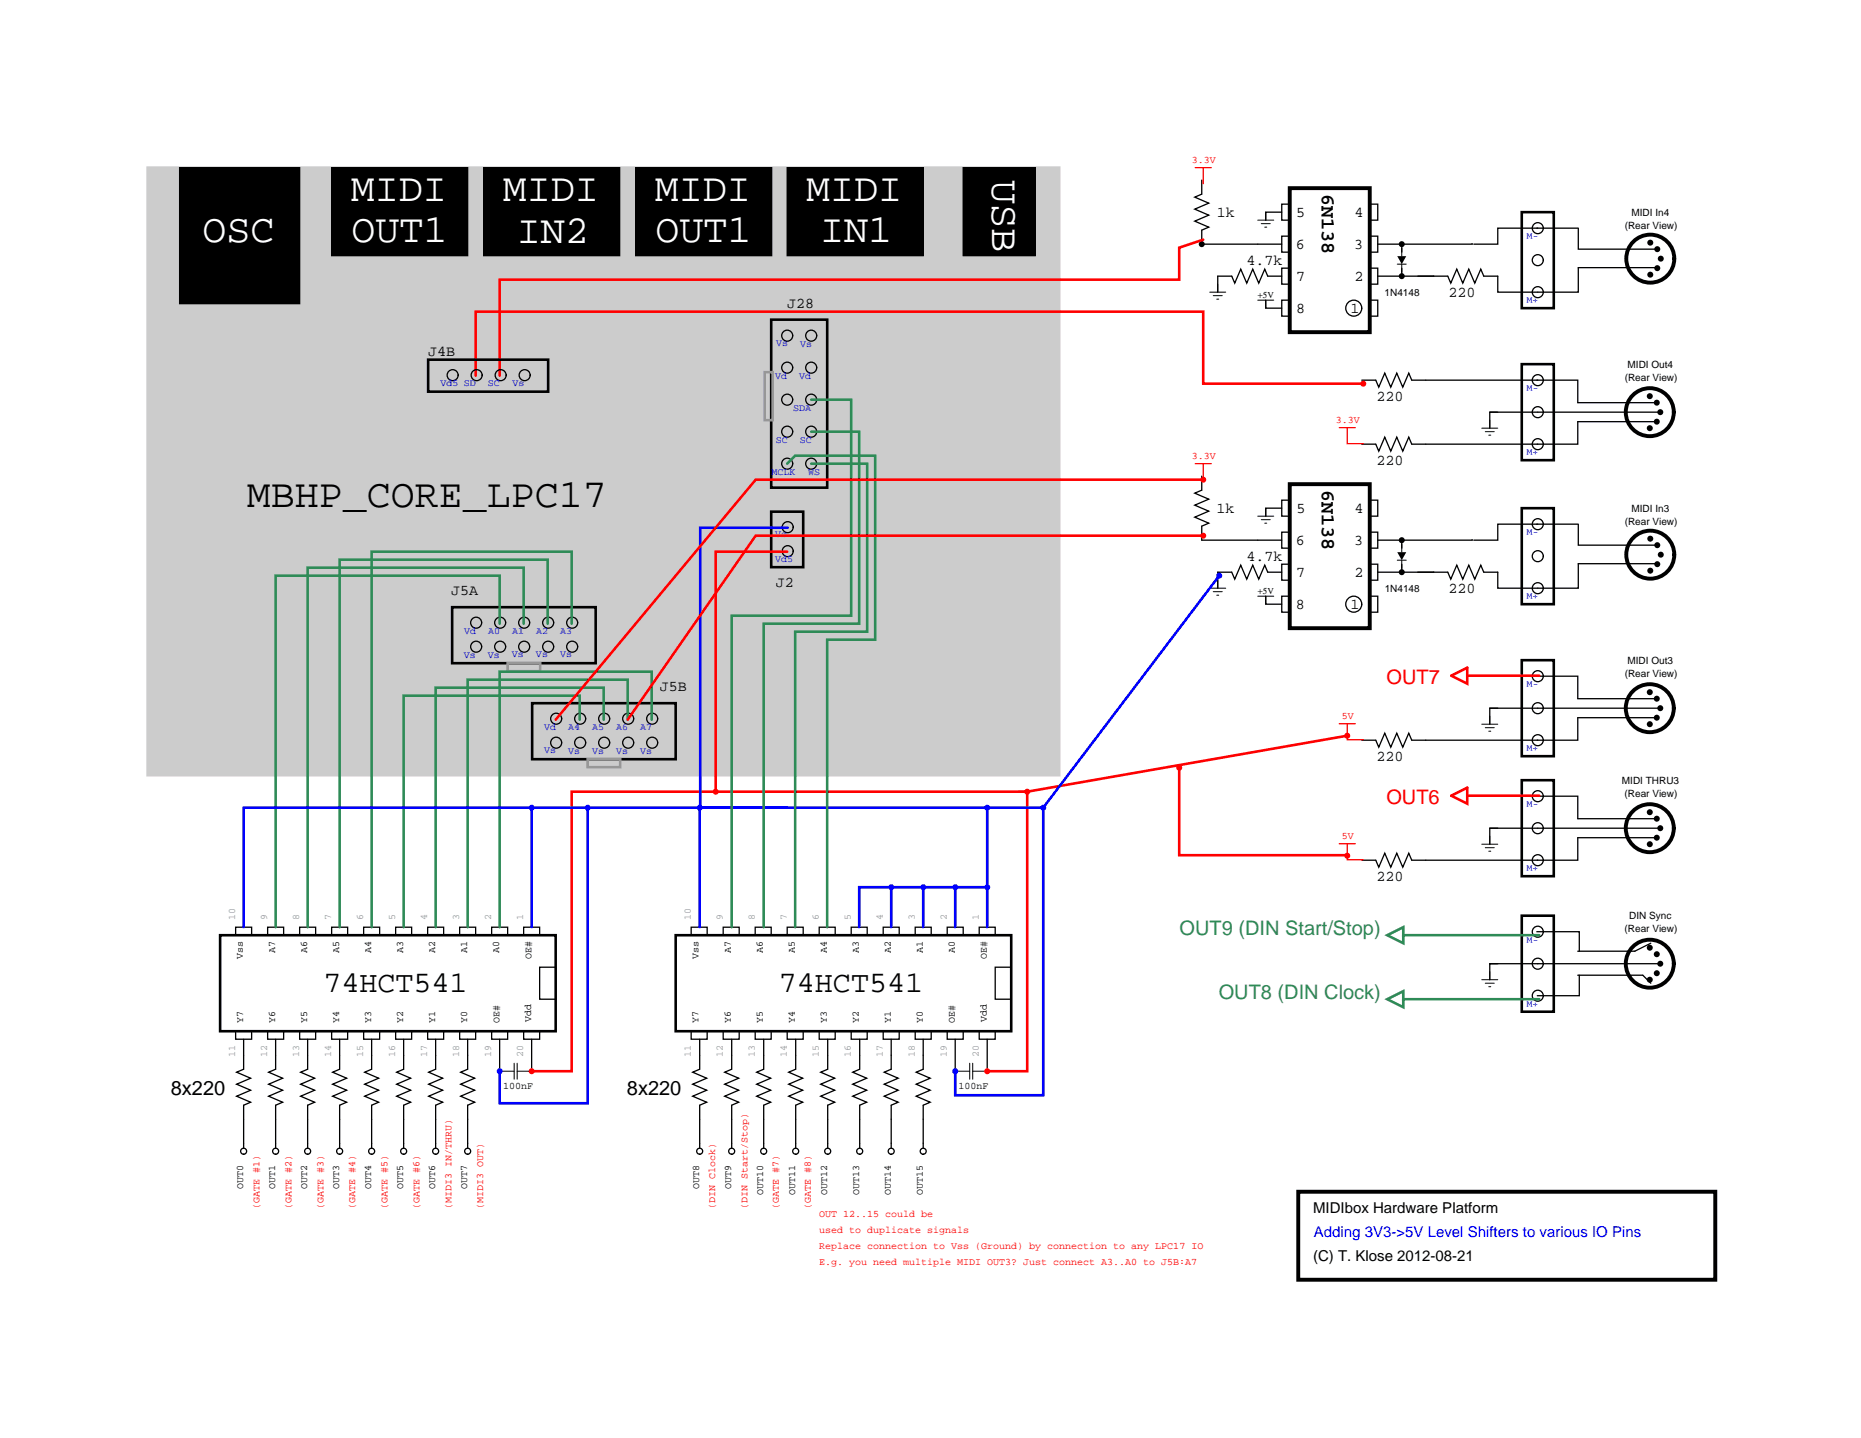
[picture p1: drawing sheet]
<svg xmlns="http://www.w3.org/2000/svg" width="279mm" height="216mm" viewBox="0 0 279 216" stroke-linecap="round" stroke-linejoin="round" font-family="sans-serif">
<path d="M22.2 25.2h136.8v91.2h-136.8z" fill-rule="evenodd" fill="#ccc"/>
<path d="M22.2 25.2h136.8v91.2h-136.8zM66.7 90h23.9v10.8h-23.9zM78.7 104.4h23.9v10.8h-23.9z" fill="none" stroke="#ccc" stroke-width=".39"/>
<g fill="none" stroke="#000" stroke-width=".2">
<path d="M27 25.2h18v20.4h-18zM49.8 25.2h20.4v13.2h-20.4zM72.6 25.2h20.4v13.2h-20.4zM95.4 25.2h20.5v13.2h-20.5zM118.2 25.2h20.4v13.2h-20.4zM144.6 25.2h10.8v13.2h-10.8zM35.4 139.2h2.4v1.2h-2.4zM40.2 139.2h2.4v1.2h-2.4zM45 139.2h2.4v1.2h-2.4zM49.8 139.2h2.4v1.2h-2.4zM54.6 139.2h2.4v1.2h-2.4zM59.4 139.2h2.4v1.2h-2.4z"/>
<path d="M64.2 139.2h2.4v1.2h-2.4zM69 139.2h2.4v1.2h-2.4zM73.8 139.2h2.4v1.2h-2.4zM78.6 139.2h2.4v1.2h-2.4zM103.8 139.2h2.4v1.2h-2.4zM108.6 139.2h2.4v1.2h-2.4zM113.4 139.2h2.4v1.2h-2.4zM118.2 139.2h2.4v1.2h-2.4zM123 139.2h2.4v1.2h-2.4zM127.8 139.2h2.4v1.2h-2.4zM132.6 139.2h2.4v1.2h-2.4zM137.4 139.2h2.4v1.2h-2.4z"/>
<path d="M142.2 139.2h2.4v1.2h-2.4zM147 139.2h2.4v1.2h-2.4zM35.4 154.8h2.4v1.2h-2.4zM36.6 158.4v2.1l-1.1 .5 2.1 .9-2.1 .9 2.1 .9-2.1 .9 2.1 .9-1 .4v2.1M40.2 154.8h2.4v1.2h-2.4zM45 154.8h2.4v1.2h-2.4zM49.8 154.8h2.4v1.2h-2.4zM54.6 154.8h2.4v1.2h-2.4zM59.4 154.8h2.4v1.2h-2.4zM64.2 154.8h2.4v1.2h-2.4zM69 154.8h2.4v1.2h-2.4zM73.8 154.8h2.4v1.2h-2.4z"/>
<path d="M75 156v4.8M78.6 154.8h2.4v1.2h-2.4zM79.8 156v4.8M81 145.2h2.4v4.8h-2.4zM103.8 154.8h2.4v1.2h-2.4zM108.6 154.8h2.4v1.2h-2.4zM113.4 154.8h2.4v1.2h-2.4zM118.2 154.8h2.4v1.2h-2.4zM123 154.8h2.4v1.2h-2.4zM127.8 154.8h2.4v1.2h-2.4zM132.6 154.8h2.4v1.2h-2.4zM137.4 154.8h2.4v1.2h-2.4z"/>
<path d="M142.2 154.8h2.4v1.2h-2.4zM143.4 156v4.8M147 154.8h2.4v1.2h-2.4zM148.2 156v4.8M149.4 145.2h2.4v4.8h-2.4z"/>
<circle cx="118.3" cy="79.2" r=".83"/>
<circle cx="71.5" cy="97.1" r=".83"/>
<circle cx="71.5" cy="93.5" r=".83"/>
<circle cx="75.1" cy="97.1" r=".83"/>
<circle cx="75.1" cy="93.5" r=".83"/>
<circle cx="78.7" cy="97.1" r=".83"/>
<circle cx="78.7" cy="93.5" r=".83"/>
<circle cx="82.3" cy="97.1" r=".83"/>
<circle cx="82.3" cy="93.5" r=".83"/>
<circle cx="85.9" cy="97.1" r=".83"/>
<circle cx="85.9" cy="93.5" r=".83"/>
<circle cx="118.3" cy="82.8" r=".83"/>
<circle cx="83.5" cy="107.9" r=".83"/>
<circle cx="83.5" cy="111.5" r=".83"/>
<circle cx="87.1" cy="107.9" r=".83"/>
<circle cx="87.1" cy="111.5" r=".83"/>
<circle cx="90.7" cy="107.9" r=".83"/>
<circle cx="90.7" cy="111.5" r=".83"/>
<circle cx="94.3" cy="107.9" r=".83"/>
<circle cx="94.3" cy="111.5" r=".83"/>
<circle cx="97.9" cy="107.9" r=".83"/>
<circle cx="97.9" cy="111.5" r=".83"/>
</g>
<path d="M115.8 76.8h4.8v8.4h-4.8zM67.9 91.2h21.5v8.4h-21.5zM79.9 105.6h21.5v8.4h-21.5zM33 140.4h50.4v14.4h-50.4zM101.4 140.4h50.4v14.4h-50.4z" fill="none" stroke="#000" stroke-width=".39"/>
<path d="M76.2 99.6h4.9v1.2h-4.9zM88.2 114h4.9v1.2h-4.9z" fill="none" stroke="#999" stroke-width=".39"/>
<g fill="#000">
<path d="M27 25.2h18v20.4h-18z" fill-rule="evenodd"/>
<path d="M49.8 25.2h20.4v13.2h-20.4z" fill-rule="evenodd"/>
<path d="M72.6 25.2h20.4v13.2h-20.4z" fill-rule="evenodd"/>
<path d="M95.4 25.2h20.5v13.2h-20.5z" fill-rule="evenodd"/>
<path d="M118.2 25.2h20.4v13.2h-20.4z" fill-rule="evenodd"/>
<path d="M144.6 25.2h10.8v13.2h-10.8z" fill-rule="evenodd"/>
</g>
<path d="M194.9 178.9h62.6v13.2h-62.6z" fill="none" stroke="#000" stroke-width=".59"/>
<path d="M77.2 159.6v2.4M77.6 159.6v2.4M145.6 159.6v2.4M146 159.6v2.4M75 160.8h2.2M77.6 160.8h2.2M143.4 160.8h2.2M146 160.8h2.2" fill="none" stroke="#000" stroke-width=".15"/>
<path d="M75 93.6v-7.2h-33.6v52.8M78.6 93.6v-8.4h-32.4v54M82.2 93.6v-9.6h-31.2v55.2M85.8 93.6v-10.8h-30v56.4M87 108.1v-3.6h-26.4v34.7M90.6 108.1v-4.9h-25.2v36M94.2 108.1v-6.1h-24v37.2M97.8 108.1v-7.3h-22.8v38.4" fill="none" stroke="#2e8b57" stroke-width=".39"/>
<path d="M118.2 82.8h-10.8v36.1h-21.6v41.9h-6" fill="none" stroke="#f00" stroke-width=".39"/>
<circle cx="79.8" cy="160.8" r=".45" fill="#f00"/>
<path d="M107.4 118.9h46.8v41.9h-6" fill="none" stroke="#f00" stroke-width=".39"/>
<circle cx="107.4" cy="118.9" r=".45" fill="#f00"/>
<path d="M118.3 79.2h-13.2v42.1h43.1v17.9M36.6 139.2v-17.9h43.2v17.9M79.8 121.3h25.2M118.3 121.3h-13.3v17.9" fill="none" stroke="#00f" stroke-width=".39"/>
<circle cx="79.8" cy="121.3" r=".45" fill="#00f"/>
<path d="M88.2 121.3v44.3h-13.2v-4.8M148.2 121.3h8.4v43.1h-13.2v-3.6" fill="none" stroke="#00f" stroke-width=".39"/>
<circle cx="143.4" cy="160.8" r=".45" fill="#00f"/>
<circle cx="148.2" cy="160.8" r=".45" fill="#f00"/>
<g fill="#00f">
<circle cx="75" cy="160.8" r=".45"/>
<circle cx="148.2" cy="121.3" r=".45"/>
<circle cx="88.2" cy="121.3" r=".45"/>
<circle cx="105" cy="121.3" r=".45"/>
</g>
<g fill="none" stroke="#000" stroke-width=".2">
<path d="M36.6 156v2.4M41.4 156v4.5l-1.1 .5 2.1 .9-2.1 .9 2.1 .9-2.1 .9 2.1 .9-1 .4v6.5M46.2 156v4.5l-1.1 .5 2.1 .9-2.1 .9 2.1 .9-2.1 .9 2.1 .9-1 .4v6.5M51 156v4.5l-1.1 .5 2.1 .9-2.1 .9 2.1 .9-2.1 .9 2.1 .9-1 .4v6.5M55.8 156v4.5l-1.1 .5 2.1 .9-2.1 .9 2.1 .9-2.1 .9 2.1 .9-1 .4v6.5M60.6 156v4.5l-1 .5 2.1 .9-2.1 .9 2.1 .9-2.1 .9 2.1 .9-1.1 .4v6.5M65.4 156v4.5l-1 .5 2.1 .9-2.1 .9 2.1 .9-2.1 .9 2.1 .9-1.1 .4v6.5M70.2 156v4.5l-1 .5 2.1 .9-2.1 .9 2.1 .9-2.1 .9 2.1 .9-1.1 .4v6.5M105 156v4.5l-1 .5 2.1 .9-2.1 .9 2.1 .9-2.1 .9 2.1 .9-1.1 .4v6.5M109.9 156v4.5l-1.1 .5 2.1 .9-2.1 .9 2.1 .9-2.1 .9 2.1 .9-1 .4v6.5M114.7 156v4.5l-1.1 .5 2.1 .9-2.1 .9 2.1 .9-2.1 .9 2.1 .9-1 .4v6.5M119.5 156v4.5l-1.1 .5 2.1 .9-2.1 .9 2.1 .9-2.1 .9 2.1 .9-1 .4v6.5"/>
<path d="M124.3 156v4.5l-1.1 .5 2.1 .9-2.1 .9 2.1 .9-2.1 .9 2.1 .9-1 .4v6.5M129.1 156v4.5l-1.1 .5 2.1 .9-2.1 .9 2.1 .9-2.1 .9 2.1 .9-1 .4v6.5M133.8 156v4.5l-1.1 .5 2.2 .9-2.2 .9 2.2 .9-2.2 .9 2.2 .9-1.1 .4v6.5M138.6 156v4.5l-1 .5 2.1 .9-2.1 .9 2.1 .9-2.1 .9 2.1 .9-1.1 .4v6.5M36.6 168v4.4"/>
<circle cx="118.2" cy="55.2" r=".83"/>
<circle cx="118.2" cy="50.4" r=".83"/>
<circle cx="121.8" cy="55.2" r=".83"/>
<circle cx="121.8" cy="50.4" r=".83"/>
<circle cx="118.2" cy="69.6" r=".83"/>
<circle cx="118.2" cy="64.8" r=".83"/>
<circle cx="118.2" cy="60" r=".83"/>
<circle cx="121.8" cy="69.6" r=".83"/>
<circle cx="121.8" cy="64.8" r=".83"/>
<circle cx="121.8" cy="60" r=".83"/>
<circle cx="36.6" cy="172.8" r=".45"/>
<circle cx="41.4" cy="172.8" r=".45"/>
<circle cx="46.2" cy="172.8" r=".45"/>
<circle cx="51" cy="172.8" r=".45"/>
<circle cx="55.8" cy="172.8" r=".45"/>
<circle cx="60.6" cy="172.8" r=".45"/>
<circle cx="65.4" cy="172.8" r=".45"/>
<circle cx="70.2" cy="172.8" r=".45"/>
<circle cx="105" cy="172.8" r=".45"/>
<circle cx="109.9" cy="172.8" r=".45"/>
<circle cx="114.7" cy="172.8" r=".45"/>
<circle cx="119.5" cy="172.8" r=".45"/>
<circle cx="124.3" cy="172.8" r=".45"/>
<circle cx="129.1" cy="172.8" r=".45"/>
<circle cx="133.8" cy="172.8" r=".45"/>
<circle cx="138.6" cy="172.8" r=".45"/>
</g>
<path d="M115.8 48h8.4v25.2h-8.4z" fill="none" stroke="#000" stroke-width=".39"/>
<path d="M114.6 47.4h11v26.5h-11z" fill="none" stroke="#ccc" stroke-width=".39"/>
<path d="M114.8 55.9h1.2v7.2h-1.2z" fill="none" stroke="#999" stroke-width=".39"/>
<path d="M118.2 69.6l1.2-1.2h12v27.6h-7.2v43.2M121.8 60h6v32.4h-17.9v46.8M121.8 64.8h7.2v28.8h-14.3v45.6M121.8 69.6h8.4v25.2h-10.8v44.4" fill="none" stroke="#2e8b57" stroke-width=".39"/>
<path d="M133.8 133.2h-4.8v6M138.6 133.2h-4.8v6M143.4 133.2h-4.8v6M148.2 133.2h-4.8v6" fill="none" stroke="#00f" stroke-width=".39"/>
<g fill="#00f">
<circle cx="133.8" cy="133.2" r=".45"/>
<circle cx="138.6" cy="133.2" r=".45"/>
<circle cx="143.4" cy="133.2" r=".45"/>
<circle cx="148.2" cy="133.2" r=".45"/>
</g>
<g fill="none" stroke="#000" stroke-width=".59">
<path d="M193.6 28.2h12v21.7h-12zM193.6 72.7h12v21.6h-12z"/>
<circle cx="247.8" cy="38.8" r="3.6"/>
<circle cx="247.7" cy="61.9" r="3.6"/>
<circle cx="247.8" cy="83.3" r="3.6"/>
<circle cx="247.7" cy="106.3" r="3.6"/>
</g>
<g fill="none" stroke="#000" stroke-width=".2">
<path d="M180.4 27v2.2l-1 .4 2.1 .9-2.1 .9 2.1 .9-2.1 .9 2.1 .9-1.1 .5v2.1h12M192.4 35.5h1.2v2.4h-1.2zM192.4 30.7h1.2v2.4h-1.2zM192.4 31.9h-2.4v1.2M205.6 35.5h1.2v2.4h-1.2zM205.6 30.7h1.2v2.4h-1.2zM210.5 36.7v1.2M221 36.6v.1h-14.2M230.7 34.3h6.2M230.9 34.3h-6v2.4h-3.6M237 34.3v3.1h11.7M190 45.1v1.2h2.4"/>
<path d="M192.4 40.3h1.2v2.4h-1.2zM192.4 45.1h1.2v2.4h-1.2zM192.4 41.5h-2.1l-.4-1.1-.9 2.1-.9-2.1-.9 2.1-.9-2.1-.9 2.1-.5-1h-2.1v2.4M204.4 57.1h2.1l.5 1 .9-2.1 .9 2.1 .9-2.1 .9 2.1 .9-2.1 .5 1.1h18.9M205.6 40.3h1.2v2.4h-1.2zM205.6 45.1h1.2v2.4h-1.2zM210.5 40.3v1.2M230.7 57.1h6.2v3.4h11.8M248.9 40.2h-11.9v3.7h-12.1v-2.4h-2.1l-.5-1.1-.9 2.1-.9-2.1-.9 2.1-.9-2.1-.9 2.1-.4-1h-10.6M180.4 71.5v2.1l-1 .4 2.1 .9-2.1 .9 2.1 .9-2.1 .9 2.1 .9-1.1 .5v2.1h12M192.4 79.9h1.2v2.4h-1.2zM192.4 75.1h1.2v2.4h-1.2z"/>
<path d="M192.4 76.3h-2.4v1.2M204.4 66.7h2.1l.5 1 .9-2.1 .9 2.1 .9-2.1 .9 2.1 .9-2.1 .5 1.1h18.9M205.6 79.9h1.2v2.4h-1.2zM205.6 75.1h1.2v2.4h-1.2zM223.7 61.9h25.2M224.9 61.9h-1.2v2.4M230.7 78.7h6.2M230.9 78.7h-6v2.4h-3.6M237 78.7v3.2h11.7M248.9 63.3h-12v3.4h-6.1M190 89.5v1.2h2.4M192.4 84.7h1.2v2.4h-1.2z"/>
<path d="M192.4 89.5h1.2v2.4h-1.2zM192.4 85.9h-2.1l-.4-1-.9 2.1-.9-2.1-.9 2.1-.9-2.1-.9 2.1-.5-1.1h-2.1v2.4M205.6 84.7h1.2v2.4h-1.2zM205.6 89.5h1.2v2.4h-1.2zM210.5 81.1v1.2M210.5 84.7v1.2M221 81l-14.2 .1M248.9 84.6h-11.9v3.7h-12.1v-2.4h-2.1l-.5-1-.9 2.1-.9-2.1-.9 2.1-.9-2.1-.9 2.1-.4-1.1h-10.6M204.4 111.1h2.1l.5 1.1 .9-2.1 .9 2.1 .9-2.1 .9 2.1 .9-2.1 .5 1h18.9M223.7 106.3h25.2M224.9 106.3h-1.2v2.4M230.7 101.5h6.2v3.4h11.8"/>
<path d="M248.9 107.8h-12v3.3h-6.1"/>
<circle cx="230.9" cy="39.1" r=".83"/>
<circle cx="230.9" cy="34.3" r=".83"/>
<circle cx="203.2" cy="46.3" r="1.2"/>
<circle cx="230.9" cy="43.9" r=".83"/>
<circle cx="230.9" cy="57.1" r=".83"/>
<circle cx="230.9" cy="78.7" r=".83"/>
<circle cx="230.9" cy="66.7" r=".83"/>
<circle cx="230.9" cy="61.9" r=".83"/>
<circle cx="203.2" cy="90.7" r="1.2"/>
<circle cx="230.9" cy="83.5" r=".83"/>
<circle cx="230.9" cy="88.3" r=".83"/>
<circle cx="230.9" cy="101.5" r=".83"/>
<circle cx="230.9" cy="111.1" r=".83"/>
<circle cx="230.9" cy="106.3" r=".83"/>
</g>
<g fill="#000">
<path d="M209.8 38.5h1.3l-.6 1.2zM209.8 82.9h1.3l-.6 1.2z"/>
<circle cx="180.4" cy="36.7" r=".45"/>
<circle cx="210.5" cy="36.7" r=".45"/>
<circle cx="247.8" cy="36.4" r=".45"/>
<circle cx="248.8" cy="37.4" r=".45"/>
<circle cx="249.3" cy="38.8" r=".45"/>
<circle cx="210.5" cy="41.5" r=".45"/>
<circle cx="247.7" cy="59.5" r=".45"/>
<circle cx="247.8" cy="41.2" r=".45"/>
<circle cx="248.8" cy="40.3" r=".45"/>
<circle cx="247.7" cy="64.3" r=".45"/>
<circle cx="248.7" cy="60.5" r=".45"/>
<circle cx="248.7" cy="63.3" r=".45"/>
<circle cx="249.3" cy="61.9" r=".45"/>
<circle cx="210.5" cy="81.1" r=".45"/>
<circle cx="210.5" cy="85.9" r=".45"/>
<circle cx="247.8" cy="85.7" r=".45"/>
<circle cx="247.8" cy="80.9" r=".45"/>
<circle cx="248.8" cy="81.9" r=".45"/>
<circle cx="248.8" cy="84.7" r=".45"/>
<circle cx="249.3" cy="83.3" r=".45"/>
<circle cx="247.7" cy="103.9" r=".45"/>
<circle cx="247.7" cy="108.7" r=".45"/>
<circle cx="248.7" cy="104.9" r=".45"/>
<circle cx="248.7" cy="107.8" r=".45"/>
<circle cx="249.3" cy="106.3" r=".45"/>
</g>
<g fill="none" stroke="#000" stroke-width=".15">
<path d="M188.8 33.1h2.4M189.4 33.6h1.3M189.9 34.1h.3M190 31.9v1.2M209.8 39.7h1.3M210.5 37.3v1.2M210.5 39.7v1.2M181.6 43.9h2.4M182.1 44.4h1.4M182.7 44.9h.3M182.8 42.7v1.2M188.8 45.1h2.4"/>
<path d="M190 45.1v1.2M188.8 77.5h2.4M189.4 78h1.3M189.9 78.5h.3M190 76.3v1.2M222.5 64.3h2.4M223 64.8h1.3M223.5 65.3h.3M223.7 63.1v1.2M181.6 88.3h2.4M182.1 88.8h1.4M182.7 89.4h.3"/>
<path d="M182.8 87.1v1.2M188.8 89.5h2.4M190 89.5v1.2M209.8 84.1h1.3M210.5 81.7v1.2M210.5 84.1v1.2M222.5 108.7h2.4M223 109.3h1.3M223.5 109.8h.3M223.7 107.5v1.2"/>
</g>
<path d="M228.5 31.9h4.8v14.4h-4.8zM228.5 54.7h4.8v14.4h-4.8zM228.5 76.3h4.8v14.4h-4.8zM228.5 99.1h4.8v14.4h-4.8z" fill="none" stroke="#000" stroke-width=".39"/>
<path d="M180.6 36l-3.6 1.2v4.8h-102v14.4M71.4 56.4v-9.6h109.2v10.8h24.1M180.6 72h-67.1l-30.1 36.1M180.6 80.4h-67.1l-19.3 27.7" fill="none" stroke="#f00" stroke-width=".39"/>
<path d="M179.4 25.2h2.4M180.6 25.2v2.4M179.4 69.6h2.4M180.6 69.6v2.4M201.1 64.2h2.4M202.3 64.2v2.4h2.4M201.1 108.7h2.4M202.3 108.7v2.4h2.4" fill="none" stroke="#f00" stroke-width=".2"/>
<g fill="#f00">
<circle cx="180.6" cy="72" r=".45"/>
<circle cx="180.6" cy="80.4" r=".45"/>
<circle cx="204.7" cy="57.6" r=".45"/>
</g>
<g fill="none" stroke="#000" stroke-width=".2">
<circle cx="68" cy="56.3" r=".83"/>
<circle cx="71.6" cy="56.3" r=".83"/>
<circle cx="75.2" cy="56.3" r=".83"/>
<circle cx="78.8" cy="56.3" r=".83"/>
</g>
<path d="M64.3 54h18v4.8h-18z" fill="none" stroke="#000" stroke-width=".39"/>
<path d="M202.3 110.5l-48.1 8.4h-1.2" fill="none" stroke="#f00" stroke-width=".39"/>
<g fill="#f00">
<circle cx="154.2" cy="118.9" r=".45"/>
<circle cx="202.3" cy="110.5" r=".45"/>
</g>
<path d="M217.9 101.4l2.4-1.2v2.4zM220.3 101.4h10.8" fill="none" stroke="#f00" stroke-width=".39"/>
<g fill="#000">
<circle cx="247.7" cy="121.9" r=".45"/>
<circle cx="247.7" cy="126.7" r=".45"/>
<circle cx="248.7" cy="122.9" r=".45"/>
<circle cx="248.7" cy="125.8" r=".45"/>
<circle cx="249.3" cy="124.3" r=".45"/>
</g>
<circle cx="247.7" cy="124.3" r="3.6" fill="none" stroke="#000" stroke-width=".59"/>
<g fill="none" stroke="#000" stroke-width=".2">
<path d="M230.7 119.5h6.2v3.4h11.8M204.4 129.2h2.1l.5 1 .9-2.1 .9 2.1 .9-2.1 .9 2.1 .9-2.1 .5 1.1h18.9M223.7 124.3h25.2M224.9 124.3h-1.2v2.4M248.9 125.8h-12v3.4h-6.1"/>
<circle cx="230.9" cy="119.5" r=".83"/>
<circle cx="230.9" cy="129.2" r=".83"/>
<circle cx="230.9" cy="124.3" r=".83"/>
</g>
<path d="M228.5 117.1h4.8v14.5h-4.8z" fill="none" stroke="#000" stroke-width=".39"/>
<path d="M222.5 126.7h2.4M223 127.3h1.3M223.5 127.8h.3M223.7 125.5v1.2" fill="none" stroke="#000" stroke-width=".15"/>
<path d="M201.1 126.7h2.4M202.3 126.7v2.4h2.4" fill="none" stroke="#f00" stroke-width=".2"/>
<circle cx="202.3" cy="128.5" r=".45" fill="#f00"/>
<path d="M177 115.3v13.1h25.3M217.9 119.5l2.4-1.2v2.4zM220.3 119.5h10.8" fill="none" stroke="#f00" stroke-width=".39"/>
<circle cx="177" cy="115.3" r=".45" fill="#f00"/>
<path d="M183 86.4l-26.4 34.9" fill="none" stroke="#00f" stroke-width=".39"/>
<g fill="#00f">
<circle cx="156.6" cy="121.3" r=".45"/>
<circle cx="183" cy="86.4" r=".45"/>
</g>
<g fill="#000">
<circle cx="247.7" cy="142.3" r=".45"/>
<circle cx="247.7" cy="147.1" r=".45"/>
<circle cx="248.7" cy="146.1" r=".45"/>
<circle cx="248.7" cy="143.3" r=".45"/>
<circle cx="249.3" cy="144.7" r=".45"/>
</g>
<circle cx="247.7" cy="144.7" r="3.6" fill="none" stroke="#000" stroke-width=".59"/>
<g fill="none" stroke="#000" stroke-width=".2">
<path d="M230.7 139.9h6.4v2.9M223.7 144.7h25.2M224.9 144.7h-1.2v2.4M236.9 146.4h9.7l1.2 1.2M237.1 146.4v3.1h-6.3M247.8 141.6l-2.4 1.2h-8.5"/>
<circle cx="230.9" cy="139.9" r=".83"/>
<circle cx="230.9" cy="144.7" r=".83"/>
<circle cx="230.9" cy="149.5" r=".83"/>
</g>
<path d="M228.5 137.5h4.8v14.4h-4.8z" fill="none" stroke="#000" stroke-width=".39"/>
<path d="M222.5 147.1h2.4M223 147.6h1.3M223.5 148.1h.3M223.7 145.9v1.2" fill="none" stroke="#000" stroke-width=".15"/>
<path d="M210.7 140.4v1.2l-2.4-1.2 2.4-1.2v1.2h20.4M210.7 150v1.2l-2.4-1.2 2.4-1.2v1.2h20.4" fill="none" stroke="#2e8b57" stroke-width=".39"/>
<g font-size="6" fill="#fff">
<text x="149" y="27.1" transform="rotate(90 149 27.1)">USB</text>
<text x="52.6" y="30.2">MIDI</text>
<text x="75.5" y="30.2">MIDI</text>
<text x="98.3" y="30.2">MIDI</text>
<text x="121" y="30.2">MIDI</text>
<text x="30.4" y="36.3">OSC</text>
<text x="52.8" y="36.4">OUT1</text>
<text x="77.6" y="36.4">IN2</text>
<text x="98.4" y="36.4">OUT1</text>
<text x="123.1" y="36.4">IN1</text>
</g>
<text font-size="6" x="37.1" y="76.2">MBHP_CORE_LPC17</text>
<g font-size="4.5">
<text x="48.6" y="148.9">74HCT541</text>
<text x="117" y="148.9">74HCT541</text>
</g>
<g font-size="3">
<text x="198.4" y="29.1" transform="rotate(90 198.4 29.1)">6N138</text>
<text x="198.4" y="73.6" transform="rotate(90 198.4 73.6)">6N138</text>
<text x="25.6" y="164.4">8x220</text>
<text x="94.1" y="164.4">8x220</text>
</g>
<g font-size="3" fill="#f00">
<text x="208.2" y="102.6">OUT7</text>
<text x="208.1" y="120.7">OUT6</text>
</g>
<g font-size="3" fill="#2e8b57">
<text x="177.1" y="140.4">OUT9 (DIN Start/Stop)</text>
<text x="183" y="150">OUT8 (DIN Clock)</text>
</g>
<g font-size="2.3">
<text x="182.7" y="32.5">1k</text>
<text x="194.6" y="32.5">5</text>
<text x="203.4" y="32.5">4</text>
<text x="187.2" y="39.7">4.7k</text>
<text x="194.5" y="37.4">6</text>
<text x="203.3" y="37.4">3</text>
<text x="118.2" y="46.3">J28</text>
<text x="194.6" y="42.1">7</text>
<text x="194.6" y="47">8</text>
<text x="202.8" y="47">1</text>
<text x="203.4" y="42.2">2</text>
<text x="217.5" y="44.6">220</text>
<text x="64.3" y="53.4">J4B</text>
<text x="206.7" y="60.2">220</text>
<text x="206.6" y="69.8">220</text>
<text x="182.6" y="77">1k</text>
<text x="194.6" y="77">5</text>
<text x="203.4" y="77">4</text>
<text x="194.5" y="81.8">6</text>
<text x="203.3" y="81.8">3</text>
<text x="67.8" y="89.4">J5A</text>
<text x="116.5" y="88.2">J2</text>
<text x="187.2" y="84.2">4.7k</text>
<text x="194.6" y="86.6">7</text>
<text x="203.4" y="86.6">2</text>
<text x="217.5" y="89">220</text>
<text x="194.6" y="91.4">8</text>
<text x="202.7" y="91.4">1</text>
<text x="99" y="103.8">J5B</text>
<text x="206.6" y="114.2">220</text>
<text x="206.7" y="132.3">220</text>
<text x="197.1" y="182.2">MIDIbox Hardware Platform</text>
<text x="197.1" y="189.4">(C) T. Klose 2012-08-21</text>
</g>
<text font-size="2.3" fill="#00f" x="197.3" y="185.8">Adding 3V3-&gt;5V Level Shifters to various IO Pins</text>
<g font-size="1.5" fill="#f00">
<text x="178.9" y="24.4">3.3V</text>
<text x="200.5" y="63.5">3.3V</text>
<text x="178.9" y="68.9">3.3V</text>
<text x="201.4" y="107.9">5V</text>
<text x="201.4" y="125.9">5V</text>
<text x="38.9" y="181.5" transform="rotate(-90 38.9 181.5)">(GATE #1)</text>
<text x="43.7" y="181.5" transform="rotate(-90 43.7 181.5)">(GATE #2)</text>
<text x="48.6" y="181.5" transform="rotate(-90 48.6 181.5)">(GATE #3)</text>
<text x="53.3" y="181.5" transform="rotate(-90 53.3 181.5)">(GATE #4)</text>
<text x="58.2" y="181.5" transform="rotate(-90 58.2 181.5)">(GATE #5)</text>
<text x="63" y="181.5" transform="rotate(-90 63 181.5)">(GATE #6)</text>
<text x="67.8" y="181.5" transform="rotate(-90 67.8 181.5)">(MIDI3 IN/THRU)</text>
<text x="72.6" y="181.5" transform="rotate(-90 72.6 181.5)">(MIDI3 OUT)</text>
<text x="107.4" y="181.5" transform="rotate(-90 107.4 181.5)">(DIN Clock)</text>
<text x="112.2" y="181.5" transform="rotate(-90 112.2 181.5)">(DIN Start/Stop)</text>
<text x="116.9" y="181.5" transform="rotate(-90 116.9 181.5)">(GATE #7)</text>
<text x="121.8" y="181.5" transform="rotate(-90 121.8 181.5)">(GATE #8)</text>
<text x="123" y="182.8">OUT 12..15 could be</text>
<text x="123" y="185.2">used to duplicate signals</text>
<text x="123" y="190">E.g. you need multiple MIDI OUT3? Just connect A3..A0 to J5B:A7</text>
<text x="123" y="187.6">Replace connection to Vss (Ground) by connection to any LPC17 IO</text>
</g>
<g font-size="1.5" fill="#00f">
<text x="229.2" y="35.9">M-</text>
<text x="229.2" y="45.5">M+</text>
<text x="116.5" y="52">Vs</text>
<text x="120.1" y="52">Vs</text>
<text x="66.2" y="58">Vd5 SD</text>
<text x="73.2" y="58">SC</text>
<text x="77" y="57.9">Vs</text>
<text x="116.4" y="56.9">Vd</text>
<text x="120" y="56.9">Vd</text>
<text x="229.2" y="58.7">M-</text>
<text x="119.1" y="61.6">SDA</text>
<text x="115.8" y="71.3">MCLK</text>
<text x="116.5" y="66.4">SC</text>
<text x="120.1" y="66.4">SC</text>
<text x="121.3" y="71.3">WS</text>
<text x="229.2" y="68.3">M+</text>
<text x="116.4" y="80.7">Vs</text>
<text x="229.2" y="80.3">M-</text>
<text x="116.4" y="84.3">Vd5</text>
<text x="229.2" y="89.9">M+</text>
<text x="69.7" y="95.2">Vd</text>
<text x="73.3" y="95.2">A0</text>
<text x="76.9" y="95.1">A1</text>
<text x="80.5" y="95.2">A2</text>
<text x="84.1" y="95.2">A3</text>
<text x="69.7" y="98.7">Vs</text>
<text x="73.3" y="98.7">Vs</text>
<text x="76.9" y="98.7">Vs</text>
<text x="80.5" y="98.7">Vs</text>
<text x="84.1" y="98.7">Vs</text>
<text x="229.2" y="103.2">M-</text>
<text x="81.7" y="113.1">Vs</text>
<text x="81.7" y="109.6">Vd</text>
<text x="85.3" y="113.1">Vs</text>
<text x="85.3" y="109.6">A4</text>
<text x="88.9" y="113.1">Vs</text>
<text x="88.9" y="109.6">A5</text>
<text x="92.5" y="113.1">Vs</text>
<text x="92.5" y="109.6">A6</text>
<text x="96.1" y="113.1">Vs</text>
<text x="96.1" y="109.6">A7</text>
<text x="229.2" y="112.8">M+</text>
<text x="229.2" y="121.2">M-</text>
<text x="229.2" y="130.8">M+</text>
<text x="229.2" y="141.5">M-</text>
<text x="229.2" y="151.1">M+</text>
</g>
<g font-size="1.5">
<text x="243.9" y="34.4">(Rear View)</text>
<text x="244.9" y="32.4">MIDI In4</text>
<text x="207.9" y="44.4">1N4148</text>
<text x="243.9" y="57.2">(Rear View)</text>
<text x="244.4" y="55.2">MIDI Out4</text>
<text x="244.9" y="76.8">MIDI In3</text>
<text x="243.9" y="78.8">(Rear View)</text>
<text x="207.9" y="88.9">1N4148</text>
<text x="243.9" y="101.6">(Rear View)</text>
<text x="244.3" y="99.7">MIDI Out3</text>
<text x="243.5" y="117.7">MIDI THRU3</text>
<text x="243.9" y="119.6">(Rear View)</text>
<text x="41.3" y="143.1" transform="rotate(-90 41.3 143.1)">A7</text>
<text x="46.1" y="143.1" transform="rotate(-90 46.1 143.1)">A6</text>
<text x="50.9" y="143.1" transform="rotate(-90 50.9 143.1)">A5</text>
<text x="55.7" y="143.1" transform="rotate(-90 55.7 143.1)">A4</text>
<text x="60.5" y="143.1" transform="rotate(-90 60.5 143.1)">A3</text>
<text x="65.3" y="143.1" transform="rotate(-90 65.3 143.1)">A2</text>
<text x="70.2" y="143.1" transform="rotate(-90 70.2 143.1)">A1</text>
<text x="74.9" y="143.1" transform="rotate(-90 74.9 143.1)">A0</text>
<text x="109.7" y="143.1" transform="rotate(-90 109.7 143.1)">A7</text>
<text x="114.5" y="143.1" transform="rotate(-90 114.5 143.1)">A6</text>
<text x="119.3" y="143.1" transform="rotate(-90 119.3 143.1)">A5</text>
<text x="124.1" y="143.1" transform="rotate(-90 124.1 143.1)">A4</text>
<text x="128.9" y="143.1" transform="rotate(-90 128.9 143.1)">A3</text>
<text x="133.7" y="143.1" transform="rotate(-90 133.7 143.1)">A2</text>
<text x="138.5" y="143.1" transform="rotate(-90 138.5 143.1)">A1</text>
<text x="143.4" y="143.1" transform="rotate(-90 143.4 143.1)">A0</text>
<text x="243.9" y="140">(Rear View)</text>
<text x="244.6" y="138">DIN Sync</text>
<text x="36.5" y="144" transform="rotate(-90 36.5 144)">Vss</text>
<text x="79.8" y="144" transform="rotate(-90 79.8 144)">OE#</text>
<text x="104.9" y="144" transform="rotate(-90 104.9 144)">Vss</text>
<text x="148.2" y="144" transform="rotate(-90 148.2 144)">OE#</text>
<text x="36.5" y="153.6" transform="rotate(-90 36.5 153.6)">Y7</text>
<text x="41.3" y="153.6" transform="rotate(-90 41.3 153.6)">Y6</text>
<text x="46.1" y="153.6" transform="rotate(-90 46.1 153.6)">Y5</text>
<text x="50.9" y="153.6" transform="rotate(-90 50.9 153.6)">Y4</text>
<text x="55.7" y="153.6" transform="rotate(-90 55.7 153.6)">Y3</text>
<text x="60.5" y="153.6" transform="rotate(-90 60.5 153.6)">Y2</text>
<text x="65.3" y="153.6" transform="rotate(-90 65.3 153.6)">Y1</text>
<text x="70.2" y="153.6" transform="rotate(-90 70.2 153.6)">Y0</text>
<text x="75" y="153.6" transform="rotate(-90 75 153.6)">OE#</text>
<text x="79.7" y="153.5" transform="rotate(-90 79.7 153.5)">Vdd</text>
<text x="104.9" y="153.6" transform="rotate(-90 104.9 153.6)">Y7</text>
<text x="109.7" y="153.6" transform="rotate(-90 109.7 153.6)">Y6</text>
<text x="114.5" y="153.6" transform="rotate(-90 114.5 153.6)">Y5</text>
<text x="119.3" y="153.6" transform="rotate(-90 119.3 153.6)">Y4</text>
<text x="124.1" y="153.6" transform="rotate(-90 124.1 153.6)">Y3</text>
<text x="128.9" y="153.6" transform="rotate(-90 128.9 153.6)">Y2</text>
<text x="133.7" y="153.6" transform="rotate(-90 133.7 153.6)">Y1</text>
<text x="138.5" y="153.6" transform="rotate(-90 138.5 153.6)">Y0</text>
<text x="143.4" y="153.6" transform="rotate(-90 143.4 153.6)">OE#</text>
<text x="148.2" y="153.5" transform="rotate(-90 148.2 153.5)">Vdd</text>
<text x="75.5" y="163.5">100nF</text>
<text x="143.9" y="163.6">100nF</text>
<text x="36.5" y="178.5" transform="rotate(-90 36.5 178.5)">OUT0</text>
<text x="41.3" y="178.5" transform="rotate(-90 41.3 178.5)">OUT1</text>
<text x="46.1" y="178.5" transform="rotate(-90 46.1 178.5)">OUT2</text>
<text x="50.9" y="178.5" transform="rotate(-90 50.9 178.5)">OUT3</text>
<text x="55.7" y="178.5" transform="rotate(-90 55.7 178.5)">OUT4</text>
<text x="60.5" y="178.5" transform="rotate(-90 60.5 178.5)">OUT5</text>
<text x="65.3" y="178.6" transform="rotate(-90 65.3 178.6)">OUT6</text>
<text x="70.1" y="178.5" transform="rotate(-90 70.1 178.5)">OUT7</text>
<text x="105" y="178.5" transform="rotate(-90 105 178.5)">OUT8</text>
<text x="109.8" y="178.6" transform="rotate(-90 109.8 178.6)">OUT9</text>
<text x="114.6" y="179.4" transform="rotate(-90 114.6 179.4)">OUT10</text>
<text x="119.4" y="179.4" transform="rotate(-90 119.4 179.4)">OUT11</text>
<text x="124.2" y="179.4" transform="rotate(-90 124.2 179.4)">OUT12</text>
<text x="129" y="179.5" transform="rotate(-90 129 179.5)">OUT13</text>
<text x="133.7" y="179.4" transform="rotate(-90 133.7 179.4)">OUT14</text>
<text x="138.5" y="179.5" transform="rotate(-90 138.5 179.5)">OUT15</text>
</g>
<g font-size="1.5" fill="#999">
<text x="35.3" y="138.1" transform="rotate(-90 35.3 138.1)">10</text>
<text x="40.1" y="138.1" transform="rotate(-90 40.1 138.1)">9</text>
<text x="44.9" y="138.1" transform="rotate(-90 44.9 138.1)">8</text>
<text x="49.7" y="138.1" transform="rotate(-90 49.7 138.1)">7</text>
<text x="54.5" y="138.1" transform="rotate(-90 54.5 138.1)">6</text>
<text x="59.3" y="138.1" transform="rotate(-90 59.3 138.1)">5</text>
<text x="64.1" y="138.1" transform="rotate(-90 64.1 138.1)">4</text>
<text x="69" y="138.1" transform="rotate(-90 69 138.1)">3</text>
<text x="73.8" y="138.1" transform="rotate(-90 73.8 138.1)">2</text>
<text x="78.5" y="138.1" transform="rotate(-90 78.5 138.1)">1</text>
<text x="103.7" y="138.1" transform="rotate(-90 103.7 138.1)">10</text>
<text x="108.5" y="138.1" transform="rotate(-90 108.5 138.1)">9</text>
<text x="113.3" y="138.1" transform="rotate(-90 113.3 138.1)">8</text>
<text x="118.1" y="138.1" transform="rotate(-90 118.1 138.1)">7</text>
<text x="122.9" y="138.1" transform="rotate(-90 122.9 138.1)">6</text>
<text x="127.7" y="138.1" transform="rotate(-90 127.7 138.1)">5</text>
<text x="132.5" y="138.1" transform="rotate(-90 132.5 138.1)">4</text>
<text x="137.3" y="138.1" transform="rotate(-90 137.3 138.1)">3</text>
<text x="142.2" y="138.1" transform="rotate(-90 142.2 138.1)">2</text>
<text x="147" y="138.1" transform="rotate(-90 147 138.1)">1</text>
<text x="35.3" y="158.7" transform="rotate(-90 35.3 158.7)">11</text>
<text x="40.1" y="158.7" transform="rotate(-90 40.1 158.7)">12</text>
<text x="44.9" y="158.7" transform="rotate(-90 44.9 158.7)">13</text>
<text x="49.7" y="158.7" transform="rotate(-90 49.7 158.7)">14</text>
<text x="54.5" y="158.7" transform="rotate(-90 54.5 158.7)">15</text>
<text x="59.3" y="158.7" transform="rotate(-90 59.3 158.7)">16</text>
<text x="64.1" y="158.7" transform="rotate(-90 64.1 158.7)">17</text>
<text x="69" y="158.7" transform="rotate(-90 69 158.7)">18</text>
<text x="73.8" y="158.7" transform="rotate(-90 73.8 158.7)">19</text>
<text x="78.6" y="158.7" transform="rotate(-90 78.6 158.7)">20</text>
<text x="103.7" y="158.7" transform="rotate(-90 103.7 158.7)">11</text>
<text x="108.5" y="158.7" transform="rotate(-90 108.5 158.7)">12</text>
<text x="113.3" y="158.7" transform="rotate(-90 113.3 158.7)">13</text>
<text x="118.1" y="158.7" transform="rotate(-90 118.1 158.7)">14</text>
<text x="122.9" y="158.7" transform="rotate(-90 122.9 158.7)">15</text>
<text x="127.7" y="158.7" transform="rotate(-90 127.7 158.7)">16</text>
<text x="132.5" y="158.7" transform="rotate(-90 132.5 158.7)">17</text>
<text x="137.3" y="158.7" transform="rotate(-90 137.3 158.7)">18</text>
<text x="142.2" y="158.7" transform="rotate(-90 142.2 158.7)">19</text>
<text x="147" y="158.7" transform="rotate(-90 147 158.7)">20</text>
</g>
<g font-size="1.4">
<text x="188.9" y="44.8">+5V</text>
<text x="188.9" y="89.2">+5V</text>
</g>
</svg>
